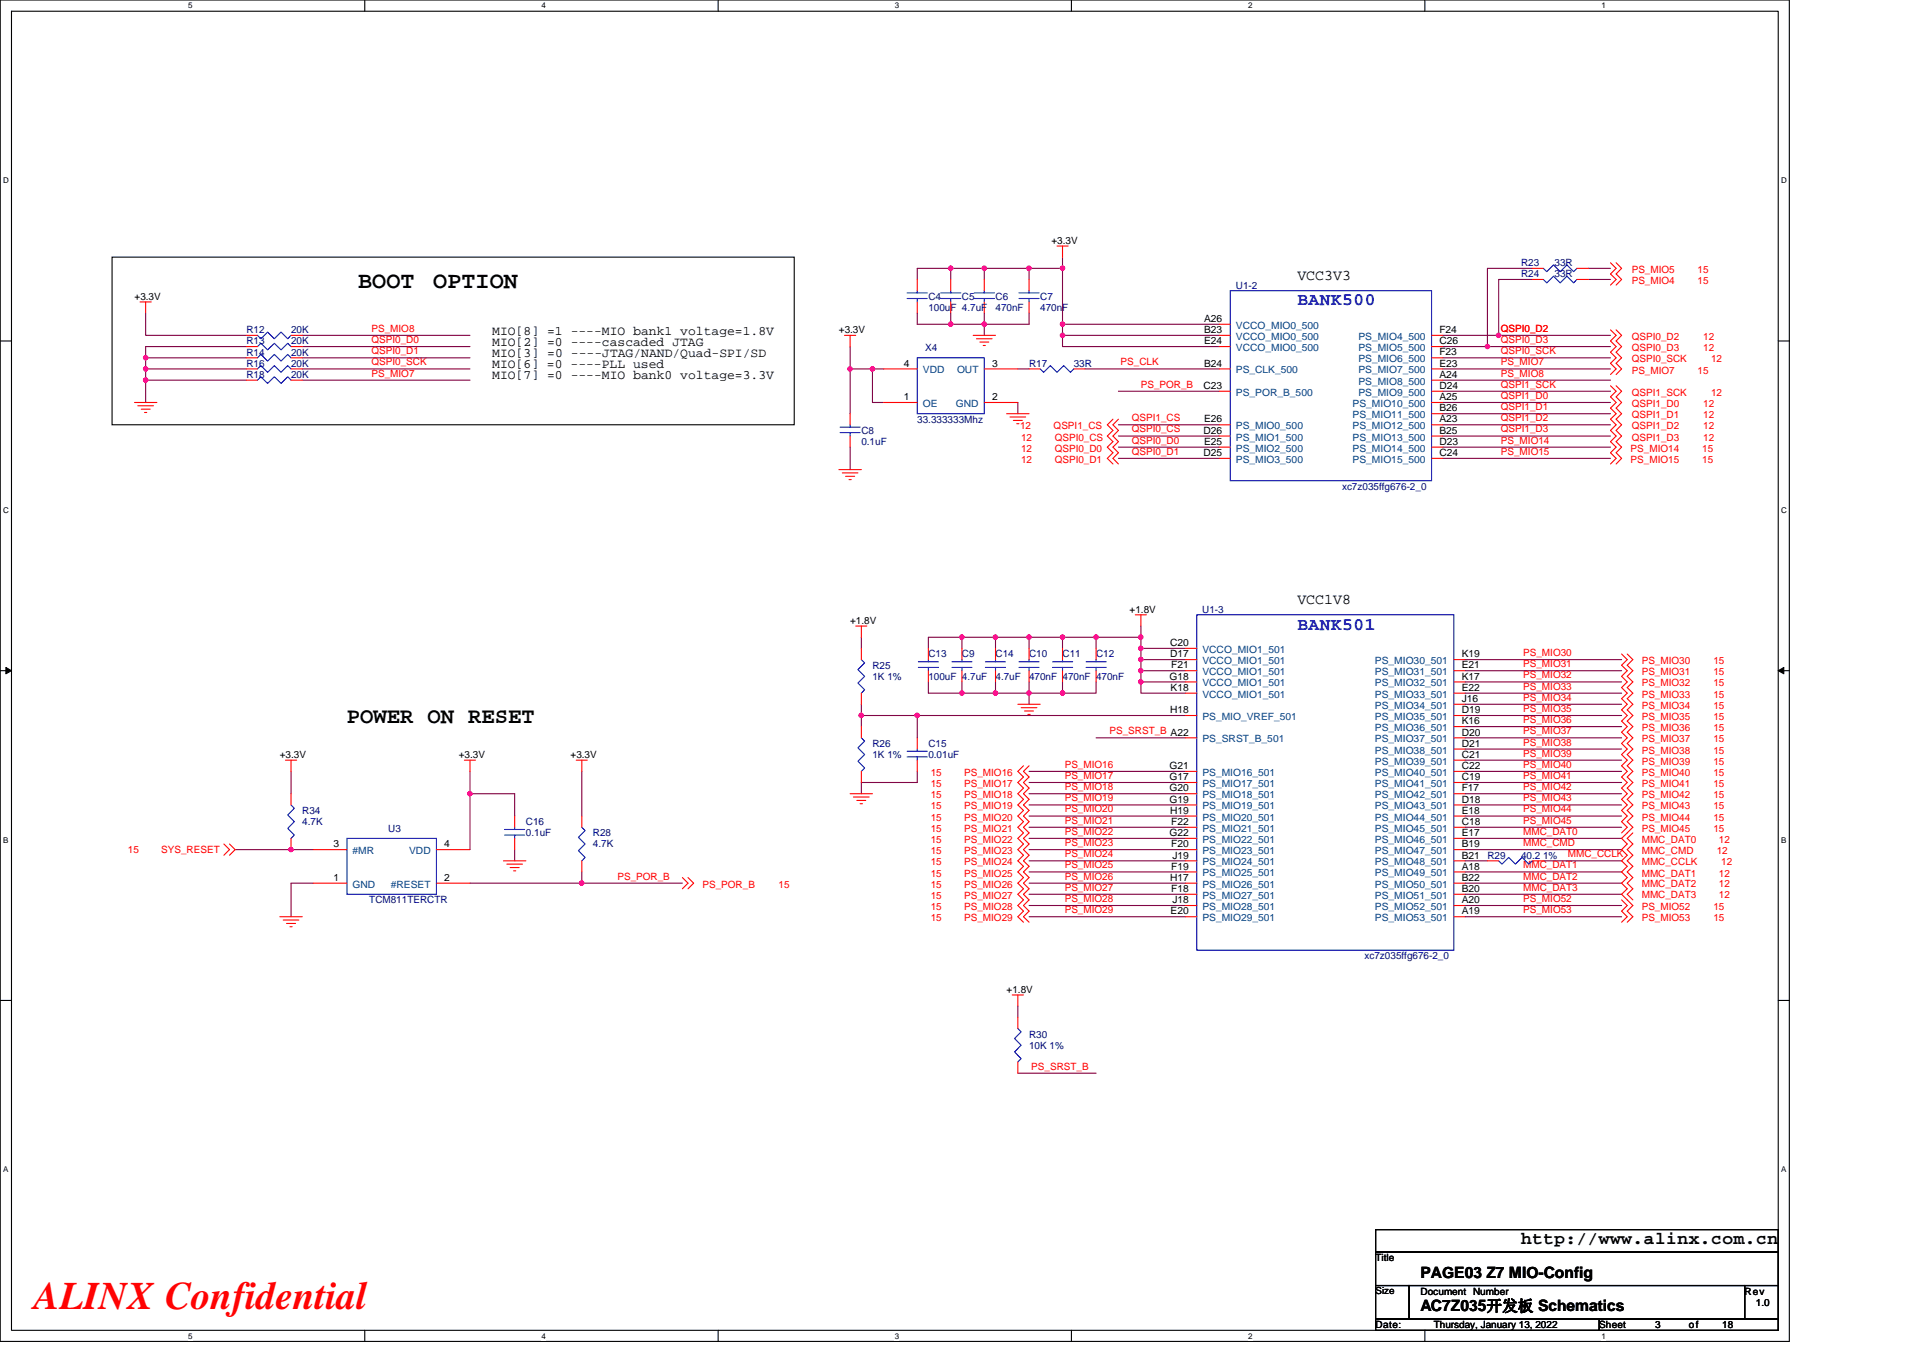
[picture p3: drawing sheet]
<svg xmlns="http://www.w3.org/2000/svg" width="297mm" height="210mm" viewBox="0 0 297 210" stroke-linecap="round" stroke-linejoin="round" font-family="sans-serif">
<path d="M0 0h276.4v207.3h-276.4zM1.8 1.7h272.9v203.8h-272.9z" fill="none" stroke="#000" stroke-width=".17"/>
<g fill="#fff">
<path d="M29.1 .2h.6v1.4h-.6z"/>
<path d="M29.1 205.7h.6v1.4h-.6z"/>
</g>
<path d="M56.3 0v1.7M56.3 205.5v1.8" fill="none" stroke="#000" stroke-width=".17"/>
<g fill="#fff">
<path d="M83.6 .2h.7v1.4h-.7z"/>
<path d="M83.6 205.7h.7v1.4h-.7z"/>
</g>
<path d="M110.9 0v1.7M110.9 205.5v1.8" fill="none" stroke="#000" stroke-width=".17"/>
<g fill="#fff">
<path d="M138.2 .2h.7v1.4h-.7z"/>
<path d="M138.2 205.7h.7v1.4h-.7z"/>
</g>
<path d="M165.5 0v1.7M165.5 205.5v1.8" fill="none" stroke="#000" stroke-width=".17"/>
<g fill="#fff">
<path d="M192.8 .2h.6v1.4h-.6z"/>
<path d="M192.8 205.7h.6v1.4h-.6z"/>
</g>
<path d="M220.1 0v1.7M220.1 205.5v1.8" fill="none" stroke="#000" stroke-width=".17"/>
<g fill="#fff">
<path d="M247.4 .2h.6v1.4h-.6z"/>
<path d="M247.4 205.7h.6v1.4h-.6z"/>
<path d="M.5 27.2h.8v1.4h-.8z"/>
<path d="M275.1 27.2h.9v1.4h-.9z"/>
<path d="M.5 78.1h.8v1.4h-.8z"/>
<path d="M275.1 78.1h.9v1.4h-.9z"/>
</g>
<path d="M0 52.7h1.8M274.7 52.7h1.7" fill="none" stroke="#000" stroke-width=".17"/>
<g fill="#fff">
<path d="M.5 129.1h.8v1.4h-.8z"/>
<path d="M275.1 129.1h.8v1.4h-.8z"/>
</g>
<path d="M0 103.6h1.8M274.7 103.6h1.7" fill="none" stroke="#000" stroke-width=".17"/>
<path d="M.9 103.1l.9 .5-.9 .5zM274.7 103.6l.8-.5v1z" fill="#000" stroke="#000" stroke-width=".15"/>
<g fill="#fff">
<path d="M.5 180h.8v1.4h-.8z"/>
<path d="M275.1 180h.8v1.4h-.8z"/>
</g>
<path d="M17.3 39.7h105.4v25.9h-105.4zM0 154.6h1.8M274.7 154.6h1.7M212.5 190h62.2v3.5h-62.2zM212.5 193.5h62.2v5.1h-62.2zM212.5 198.6h5.2v5.2h-5.2zM217.7 198.6h51.8v5.2h-51.8zM269.5 198.6h5.2v5.2h-5.2zM212.5 203.8h34.5v1.7h-34.5zM247 203.8h27.7v1.7h-27.7z" fill="none" stroke="#000" stroke-width=".17"/>
<g fill="none" stroke="#800040" stroke-width=".17">
<path d="M164.1 39.7v1.8M22.5 58.7v3.5M22.5 57h15.6M22.5 58.7h15.6M22.5 48.4v3.4h15.6M22.5 55.3v1.7M22.5 57v1.7M22.5 55.3h15.6M38.1 53.6h-15.6v1.7M46.7 58.7h25.9M46.7 57h25.9M46.7 51.8h25.9"/>
<path d="M46.7 55.3h25.9M46.7 53.6h25.9M131.3 57h3.5v5.2h1.7M131.3 53.6v3.4M131.3 57v6.9M134.8 57h1.7M141.7 48.4v1.7h5.2M146.9 41.5h-5.2v1.7M146.9 41.5h5.1M146.9 50.1h5.1M146.9 41.5v1.7M146.9 48.4v1.7"/>
<path d="M152 41.5h7M152 50.1v1.7M152 41.5v1.7M152 48.4v1.7M157.2 57h1.8M159 41.5h5.1M159 48.4v1.7h-7M159 41.5v1.7M164.1 51.8v1.8h24.2M164.1 50.1v1.7h24.2M164.1 50.1h24.2M164.1 41.5v8.6"/>
<path d="M167.6 57h20.7M222.9 51.8h8.6M222.9 53.6h6.9M222.9 57h25.9M222.9 58.7h25.9M222.9 55.3h25.9M229.8 53.6h19M231.5 51.8h17.3M236.7 43.2h-5.2v8.6M236.7 41.5h-6.9v12.1M245.3 41.5h3.5M245.3 43.2h3.5"/>
<path d="M131.3 69.1v3.5M157.2 62.2v1.7M172.8 67.4h15.5M172.8 65.6h15.5M172.8 70.8h15.5M172.8 69.1h15.5M172.8 60.5h15.5M222.9 69.1h25.9M222.9 70.8h25.9M222.9 60.5h25.9M222.9 62.2h25.9M222.9 63.9h25.9"/>
<path d="M222.9 65.6h25.9M222.9 67.4h25.9M133.1 98.5v1.7M148.6 98.5v1.7M148.6 98.5h-5.2v1.7M148.6 98.5h5.2M153.8 98.5h5.2M153.8 98.5v1.7M159 98.5v1.7M159 98.5h5.1M164.1 98.5v1.7M164.1 98.5h5.2v1.7"/>
<path d="M169.3 98.5h6.9M176.2 98.5v1.7h6.9M176.2 96.7v1.8M45 119.2v3.4M72.6 119.2v3.4h6.9v3.5M89.9 119.2v6.9M133.1 108.8v1.8M133.1 110.6v1.7M133.1 110.6h8.6v3.4M141.7 110.6h41.4M141.7 119.2v1.7h-8.6v1.7M143.4 105.4v1.7h5.2"/>
<path d="M148.6 107.1h5.2M148.6 105.4v1.7M153.8 107.1h5.2M153.8 105.4v1.7M159 119.2h24.1M159 107.1v1.7M159 107.1h5.1M159 105.4v1.7M164.1 105.4v1.7M169.3 105.4v1.7h-5.2M169.3 114h13.8M176.2 101.9h6.9"/>
<path d="M176.2 101.9v1.7h6.9M176.2 103.6v1.8h6.9M176.2 105.4v1.7h6.9M176.2 100.2v1.7M226.3 105.4h24.2M226.3 107.1h24.2M226.3 101.9h24.2M226.3 103.6h24.2M226.3 108.8h24.2M226.3 110.6h24.2M226.3 112.3h24.2M226.3 114h24.2"/>
<path d="M226.3 115.7h24.2M226.3 117.5h24.2M226.3 119.2h24.2M48.4 136.5h-3.4v5.1M48.4 131.3h-12.1M72.6 136.5h17.3M72.6 122.6v8.7M79.5 131.3v1.7M89.9 134.7v1.8M89.9 136.5h15.5M159 120.9h24.1M159 124.4h24.1"/>
<path d="M159 122.6h24.1M159 127.8h24.1M159 131.3h24.1M159 129.5h24.1M159 126.1h24.1M159 133h24.1M159 136.5h24.1M159 134.7h24.1M159 138.2h24.1M159 139.9h24.1M226.3 133h3.5M226.3 129.5h24.2"/>
<path d="M226.3 131.3h24.2M226.3 134.7h24.2M226.3 136.5h24.2M226.3 138.2h24.2M226.3 122.6h24.2M226.3 124.4h24.2M226.3 120.9h24.2M226.3 126.1h24.2M226.3 127.8h24.2M226.3 139.9h24.2M238.4 133h12.1M157.2 155.4v1.8"/>
<path d="M159 141.6h24.1M226.3 141.6h24.2M157.2 165.8h12.1"/>
</g>
<g fill="#f0f" stroke="#f0f" stroke-width=".17">
<circle cx="164.1" cy="51.8" r=".34"/>
<circle cx="131.3" cy="57" r=".34"/>
<circle cx="134.8" cy="57" r=".34"/>
<circle cx="152" cy="41.4" r=".34"/>
<circle cx="146.9" cy="41.4" r=".34"/>
<circle cx="164.1" cy="41.4" r=".34"/>
<circle cx="146.9" cy="50.1" r=".34"/>
<circle cx="158.9" cy="41.4" r=".34"/>
<circle cx="176.2" cy="105.4" r=".33"/>
<circle cx="176.2" cy="103.6" r=".34"/>
<circle cx="164.1" cy="107.1" r=".34"/>
<circle cx="158.9" cy="107.1" r=".34"/>
<circle cx="158.9" cy="98.4" r=".34"/>
<circle cx="176.2" cy="101.9" r=".34"/>
<circle cx="176.2" cy="100.2" r=".34"/>
<circle cx="141.7" cy="110.5" r=".34"/>
<circle cx="148.6" cy="107.1" r=".34"/>
<circle cx="152" cy="50.1" r=".34"/>
<circle cx="133" cy="110.5" r=".34"/>
<circle cx="72.6" cy="122.6" r=".33"/>
<circle cx="89.8" cy="136.4" r=".34"/>
<circle cx="44.9" cy="131.3" r=".33"/>
<circle cx="22.5" cy="57" r=".34"/>
<circle cx="22.5" cy="58.7" r=".34"/>
<circle cx="22.5" cy="55.3" r=".34"/>
<circle cx="153.8" cy="98.4" r=".34"/>
<circle cx="148.6" cy="98.4" r=".34"/>
<circle cx="153.8" cy="107.1" r=".34"/>
<circle cx="176.2" cy="98.4" r=".34"/>
<circle cx="169.3" cy="98.4" r=".34"/>
<circle cx="164.1" cy="98.4" r=".34"/>
<circle cx="164.1" cy="50.1" r=".34"/>
<circle cx="231.5" cy="51.8" r=".34"/>
<circle cx="229.8" cy="53.5" r=".33"/>
</g>
<g fill="none" stroke="#f00" stroke-width=".17">
<path d="M163.3 38h1.7M164.1 38v1.7M21.6 46.7h1.8M22.5 46.7v1.7M38.1 58.7h1.7M38.1 57h1.7M38.1 55.3h1.7M38.1 53.6h1.7M38.1 51.8h1.7M45 58.7h1.7M45 57h1.7M45 55.3h1.7"/>
<path d="M45 53.6h1.7M45 51.8h1.7M130.4 51.8h1.8M131.3 51.8v1.8M136.5 57h5.2M141.7 43.2v1.7M141.7 46.7v1.7M146.9 43.2v1.7M146.9 46.7v1.7M150.3 51.8h3.5M150.8 52.3h2.4M151.4 52.9h1.3"/>
<path d="M151.9 53.4h.3M152 43.2v1.7M152 46.7v1.7M152 57h5.2M159 57h1.7M159 43.2v1.7M159 46.7v1.7M165.9 57h1.7M188.3 57h1.7M188.3 50.1h1.7M188.3 51.8h1.7M188.3 53.6h1.7"/>
<path d="M221.1 51.8h1.8M221.1 53.6h1.8M221.1 55.3h1.8M221.1 57h1.8M221.1 58.7h1.8M236.7 41.5h1.7M236.7 43.2h1.7M243.6 41.5h1.7M243.6 43.2h1.7M248.8 59.6l.8 .9-.8 .8 .8 .9-.8 .9 .8 .8-.8 .9 .8 .8-.8 .9 .8 .9-.8 .8 .8 .9-.8 .9 .8 .8-.8 .9M248.8 40.6l.8 .9-.8 .8 .8 .9-.8 .8M248.8 51l.8 .8-.8 .9 .8 .9-.8 .8 .8 .9-.8 .8 .8 .9-.8 .9"/>
<path d="M249.6 59.6l.9 .9-.9 .8 .9 .9-.9 .9 .9 .8-.9 .9 .9 .8-.9 .9 .9 .9-.9 .8 .9 .9-.9 .9 .9 .8-.9 .9M249.6 40.6l.9 .9-.9 .8 .9 .9-.9 .8M249.6 51l.9 .8-.9 .9 .9 .9-.9 .8 .9 .9-.9 .8 .9 .9-.9 .9M20.8 62.2h3.4M21.3 62.7h2.4M21.8 63.2h1.4M22.3 63.7h.4M129.6 72.6h3.5M130.1 73.1h2.4M130.6 73.6h1.4M131.1 74.1h.4M131.3 63.9v1.7"/>
<path d="M131.3 67.4v1.7M136.5 62.2h5.2M152 62.2h5.2M155.5 63.9h3.5M156 64.4h2.4M156.5 65h1.4M157.1 65.5h.3M171.9 64.8l-.9 .8 .9 .9-.9 .9 .9 .8-.9 .9 .9 .9-.9 .8 .9 .9M172.8 64.8l-.9 .8 .9 .9-.9 .9 .9 .8-.9 .9 .9 .9-.9 .8 .9 .9M188.3 60.5h1.7M188.3 65.6h1.7M188.3 67.4h1.7"/>
<path d="M188.3 69.1h1.7M188.3 70.8h1.7M221.1 60.5h1.8M221.1 62.2h1.8M221.1 63.9h1.8M221.1 65.6h1.8M221.1 67.4h1.8M221.1 69.1h1.8M221.1 70.8h1.8M132.2 96.7h1.7M133.1 96.7v1.8M175.4 95h1.7"/>
<path d="M176.2 95v1.7M44.1 117.5h1.7M45 117.5v1.7M71.7 117.5h1.7M72.6 117.5v1.7M89 117.5h1.7M89.9 117.5v1.7M133.1 100.2v1.7M133.1 107.1v1.7M133.1 112.3v1.7M133.1 119.2v1.7M141.7 114v1.7"/>
<path d="M141.7 117.5v1.7M143.4 100.2v1.7M143.4 103.6v1.8M148.6 100.2v1.7M148.6 103.6v1.8M153.8 100.2v1.7M153.8 103.6v1.8M157.2 108.8h3.5M157.7 109.3h2.5M158.1 118.3l-.9 .9 .9 .9-.9 .8 .9 .9-.9 .8 .9 .9-.9 .9 .9 .8-.9 .9 .9 .9-.9 .8 .9 .9-.9 .8 .9 .9-.9 .9 .9 .8-.9 .9 .9 .9-.9 .8 .9 .9-.9 .9 .9 .8-.9 .9 .9 .8-.9 .9 .9 .9-.9 .8 .9 .9M158.3 109.9h1.3M158.8 110.4h.3"/>
<path d="M159 118.3l-.9 .9 .9 .9-.9 .8 .9 .9-.9 .8 .9 .9-.9 .9 .9 .8-.9 .9 .9 .9-.9 .8 .9 .9-.9 .8 .9 .9-.9 .9 .9 .8-.9 .9 .9 .9-.9 .8 .9 .9-.9 .9 .9 .8-.9 .9 .9 .8-.9 .9 .9 .9-.9 .8 .9 .9M159 100.2v1.7M159 103.6v1.8M164.1 100.2v1.7M164.1 103.6v1.8M169.3 100.2v1.7M169.3 103.6v1.8M183.1 119.2h1.8M183.1 114h1.8M183.1 110.6h1.8M183.1 100.2h1.8M183.1 101.9h1.8"/>
<path d="M183.1 103.6h1.8M183.1 105.4h1.8M183.1 107.1h1.8M224.6 119.2h1.7M224.6 117.5h1.7M224.6 115.7h1.7M224.6 114h1.7M224.6 112.3h1.7M224.6 110.6h1.7M224.6 108.8h1.7M224.6 107.1h1.7M224.6 105.4h1.7"/>
<path d="M224.6 103.6h1.7M224.6 101.9h1.7M250.5 101l.9 .9-.9 .9 .9 .8-.9 .9 .9 .9-.9 .8 .9 .9-.9 .9 .9 .8-.9 .9 .9 .9-.9 .8 .9 .9-.9 .8 .9 .9-.9 .9 .9 .8-.9 .9 .9 .9-.9 .8 .9 .9-.9 .9 .9 .8-.9 .9 .9 .8-.9 .9 .9 .9-.9 .8 .9 .9-.9 .9 .9 .8-.9 .9M251.4 101l.8 .9-.8 .9 .8 .8-.8 .9 .8 .9-.8 .8 .8 .9-.8 .9 .8 .8-.8 .9 .8 .9-.8 .8 .8 .9-.8 .8 .8 .9-.8 .9 .8 .8-.8 .9 .8 .9-.8 .8 .8 .9-.8 .9 .8 .8-.8 .9 .8 .8-.8 .9 .8 .9-.8 .8 .8 .9-.8 .9 .8 .8-1.7 1.7 .9 .9-.9 .9 .9 .8-.9 .9 .9 .9-.9 .8 .9 .9-.9 .9 .9 .8-.9 .9 1.7 1.7-.8 .9 .8 .8-.8 .9M34.6 130.4l.9 .9-.9 .8M35.5 130.4l.8 .9-.8 .8M45 122.6v1.8M45 129.5v1.8M48.4 136.5h5.2M48.4 131.3h5.2M67.4 136.5h5.2M67.4 131.3h5.2"/>
<path d="M77.8 133h3.4M78.3 133.5h2.4M78.8 134h1.4M79.3 134.6h.4M79.5 126.1v1.7M79.5 129.5v1.8M89.9 126.1v1.7M89.9 133v1.7M105.4 135.6l.9 .9-.9 .8M106.3 135.6l.8 .9-.8 .8M131.3 122.6h3.5M131.8 123.1h2.5"/>
<path d="M132.4 123.7h1.3M132.9 124.2h.3M183.1 139.9h1.8M183.1 138.2h1.8M183.1 136.5h1.8M183.1 134.7h1.8M183.1 133h1.8M183.1 131.3h1.8M183.1 129.5h1.8M183.1 127.8h1.8M183.1 126.1h1.8M183.1 124.4h1.8"/>
<path d="M183.1 122.6h1.8M183.1 120.9h1.8M224.6 139.9h1.7M224.6 138.2h1.7M224.6 136.5h1.7M224.6 134.7h1.7M224.6 133h1.7M224.6 131.3h1.7M224.6 129.5h1.7M224.6 127.8h1.7M224.6 126.1h1.7M224.6 124.4h1.7"/>
<path d="M224.6 122.6h1.7M224.6 120.9h1.7M229.8 133h1.7M236.7 133h1.7M250.5 139l.9 .9-.9 .9 .9 .8-.9 .9M252.2 128.7l-.8 .8 .8 .9-.8 .9 .8 .8-.8 .9 .8 .9-.8 .8 .8 .9-.8 .9 .8 .8-.8 .9 .8 .8M43.2 141.6h3.5M43.7 142.2h2.5M44.3 142.7h1.4M44.8 143.2h.3M156.4 153.7h1.7M157.2 153.7v1.7"/>
<path d="M157.2 157.2v1.7M183.1 141.6h1.8M224.6 141.6h1.7M157.2 164.1v1.7"/>
</g>
<g fill="none" stroke="#00f" stroke-width=".17">
<path d="M39.8 58.7l.5-.5 1 1 1.1-1 1 1 1-1 .6 .5M39.8 57l.5-.5 1 1 1.1-1 1 1 1-1 .6 .5M39.8 55.3l.5-.5 1 1 1.1-1 1 1 1-1 .6 .5M39.8 53.6l.5-.6 1 1.1 1.1-1.1 1 1.1 1-1.1 .6 .6M39.8 51.8l.5 .5 1-1 1.1 1 1-1 1 1 .6-.5M140.1 46.1h3.1M140.1 45.3h3.1M141.7 55.3h10.3v8.6h-10.3zM141.7 44.9v.4M141.7 46.1v.6M145.3 46.1h3.1M145.3 45.3h3.1"/>
<path d="M146.9 44.9v.4M146.9 46.1v.6M150.5 46.1h3.1M150.5 45.3h3.1M152 44.9v.4M152 46.1v.6M157.4 46.1h3.1M157.4 45.3h3.1M159 44.9v.4M159 46.1v.6M160.7 57l.5 .5 1-1 1.1 1 1-1 1.1 1 .5-.5M190 44.9h31.1v29.4h-31.1z"/>
<path d="M238.4 41.5l.5 .5 1.1-1.1 1 1.1 1-1.1 1.1 1.1 .5-.5M238.4 43.2l.5 .5 1.1-1 1 1 1-1 1.1 1 .5-.5M129.8 66.8h3.1M129.8 66h3.1M131.3 65.6v.4M131.3 66.8v.6M184.9 95h39.7v51.8h-39.7zM133.1 101.9l.5 .5-1.1 1.1 1.1 1-1.1 1 1.1 1.1-.5 .5M133.1 114l.5 .5-1.1 1 1.1 1.1-1.1 1 1.1 1.1-.5 .5M140.1 116.9h3.1M140.1 116.1h3.1M141.7 115.7v.4"/>
<path d="M141.7 116.9v.6M141.9 103.1h3.1M141.9 102.3h3.1M143.4 101.9v.4M143.4 103.1v.5M147 103.1h3.1M147 102.3h3.1M148.6 101.9v.4M148.6 103.1v.5M152.2 103.1h3.1M152.2 102.3h3.1M153.8 101.9v.4"/>
<path d="M153.8 103.1v.5M157.4 103.1h3.1M157.4 102.3h3.1M159 101.9v.4M159 103.1v.5M162.6 103.1h3.1M162.6 102.3h3.1M164.1 101.9v.4M164.1 103.1v.5M167.8 103.1h3.1M167.8 102.3h3.1M169.3 101.9v.4"/>
<path d="M169.3 103.1v.5M45 124.4l.5 .5-1.1 1 1.1 1.1-1.1 1 1.1 1-.5 .5M53.6 129.5h13.8v8.7h-13.8zM78 129h3M78 128.2h3M79.5 127.8v.4M79.5 129v.5M89.9 127.8l.5 .5-1.1 1.1 1.1 1-1.1 1 1.1 1.1-.5 .5M231.5 133l.5 .5 1-1 1.1 1 1-1 1.1 1 .5-.5M157.2 158.9l.5 .5-1 1.1 1 1-1 1 1 1.1-.5 .5"/>
</g>
<text font-size="6" fill="#f00" x="5.2" y="202.3">ALINX Confidential</text>
<g font-size="3.6">
<text x="55.3" y="44.5">BOOT</text>
<text x="66.9" y="44.5">OPTION</text>
</g>
<text font-size="3.4" x="53.6" y="111.7">POWER ON RESET</text>
<g font-size="2.8" fill="#00f">
<text x="200.4" y="47.2">BANK500</text>
<text x="200.4" y="97.3">BANK501</text>
</g>
<text font-size="2.8" x="234.9" y="192.3">http://www.alinx.com.cn</text>
<g font-size="2.4">
<text x="219.4" y="197.4">PAGE03 Z7 MIO-Config</text>
<text x="219.4" y="202.6">AC7Z035开发板 Schematics</text>
</g>
<g font-size="2.3">
<text x="200.4" y="43.3">VCC3V3</text>
<text x="200.4" y="93.4">VCC1V8</text>
</g>
<g font-size="2">
<text x="76" y="51.7">MIO[8] =1 ----MIO bank1 voltage=1.8V</text>
<text x="76" y="53.4">MIO[2] =0 ----cascaded JTAG</text>
<text x="76" y="55.2">MIO[3] =0 ----JTAG/NAND/Quad-SPI/SD</text>
<text x="76" y="58.6">MIO[7] =0 ----MIO bank0 voltage=3.3V</text>
<text x="76" y="56.9">MIO[6] =0 ----PLL used</text>
</g>
<g font-size="1.5">
<text x="162.4" y="37.7">+3.3V</text>
<text x="20.8" y="46.3">+3.3V</text>
<text x="129.6" y="51.5">+3.3V</text>
<text x="186" y="49.7">A26</text>
<text x="186" y="51.5">B23</text>
<text x="186" y="53.2">E24</text>
<text x="222.3" y="51.5">F24</text>
<text x="222.3" y="53.2">C26</text>
<text x="139.6" y="56.6">4</text>
<text x="153.2" y="56.6">3</text>
<text x="186" y="56.6">B24</text>
<text x="222.3" y="54.9">F23</text>
<text x="222.3" y="56.6">E23</text>
<text x="222.3" y="58.4">A24</text>
<text x="139.6" y="61.8">1</text>
<text x="153.2" y="61.8">2</text>
<text x="185.9" y="60.1">C23</text>
<text x="186" y="65.3">E26</text>
<text x="222.3" y="61.8">A25</text>
<text x="222.3" y="63.6">B26</text>
<text x="222.3" y="65.3">A23</text>
<text x="222.3" y="60.1">D24</text>
<text x="185.9" y="67">D26</text>
<text x="185.9" y="70.5">D25</text>
<text x="186" y="68.7">E25</text>
<text x="222.3" y="67">B25</text>
<text x="222.3" y="68.7">D23</text>
<text x="222.3" y="70.5">C24</text>
<text x="174.5" y="94.7">+1.8V</text>
<text x="131.3" y="96.4">+1.8V</text>
<text x="180.7" y="99.8">C20</text>
<text x="180.7" y="101.6">D17</text>
<text x="225.8" y="101.6">K19</text>
<text x="180.7" y="105">G18</text>
<text x="180.8" y="106.7">K18</text>
<text x="180.9" y="103.3">F21</text>
<text x="225.8" y="106.7">E22</text>
<text x="225.8" y="105">K17</text>
<text x="225.8" y="103.3">E21</text>
<text x="180.7" y="110.2">H18</text>
<text x="225.8" y="113.6">D20</text>
<text x="225.8" y="111.9">K16</text>
<text x="225.8" y="110.2">D19</text>
<text x="225.8" y="108.5">J16</text>
<text x="43.2" y="117.1">+3.3V</text>
<text x="70.9" y="117.1">+3.3V</text>
<text x="88.1" y="117.1">+3.3V</text>
<text x="180.7" y="118.8">G21</text>
<text x="225.8" y="118.8">C22</text>
<text x="225.8" y="117.1">C21</text>
<text x="225.8" y="115.4">D21</text>
<text x="180.7" y="124">G19</text>
<text x="180.7" y="122.3">G20</text>
<text x="180.7" y="120.5">G17</text>
<text x="180.7" y="125.7">H19</text>
<text x="225.8" y="125.7">E18</text>
<text x="225.8" y="124">D18</text>
<text x="225.8" y="122.3">F17</text>
<text x="225.8" y="120.5">C19</text>
<text x="51.5" y="130.9">3</text>
<text x="68.6" y="130.9">4</text>
<text x="180.7" y="129.2">G22</text>
<text x="180.9" y="130.9">F20</text>
<text x="180.9" y="127.5">F22</text>
<text x="225.8" y="130.9">B19</text>
<text x="225.8" y="129.2">E17</text>
<text x="225.8" y="127.5">C18</text>
<text x="51.5" y="136.1">1</text>
<text x="68.6" y="136.1">2</text>
<text x="180.7" y="136.1">H17</text>
<text x="180.9" y="137.8">F18</text>
<text x="180.9" y="134.4">F19</text>
<text x="181.1" y="132.7">J19</text>
<text x="225.8" y="137.8">B20</text>
<text x="225.8" y="136.1">B22</text>
<text x="225.8" y="134.4">A18</text>
<text x="225.8" y="132.7">B21</text>
<text x="180.8" y="141.3">E20</text>
<text x="181.1" y="139.6">J18</text>
<text x="225.8" y="141.3">A19</text>
<text x="225.8" y="139.6">A20</text>
<text x="155.5" y="153.4">+1.8V</text>
<text x="212.5" y="194.9">Title</text>
<text x="212.5" y="200">Size</text>
<text x="219.4" y="200">Document Number</text>
<text x="269.5" y="200">Rev</text>
<text x="271.2" y="201.8">1.0</text>
<text x="212.5" y="205.2">Date:</text>
<text x="221.5" y="205.2">Thursday, January 13, 2022</text>
<text x="247" y="205.2">Sheet</text>
<text x="255.7" y="205.2">3</text>
<text x="260.9" y="205.2">of</text>
<text x="266" y="205.2">18</text>
</g>
<g font-size="1.5" fill="#000080">
<text x="234.9" y="41.1">R23</text>
<text x="240.1" y="41.1">33R</text>
<text x="143.4" y="46.3">C4</text>
<text x="148.6" y="46.3">C5</text>
<text x="153.8" y="46.3">C6</text>
<text x="160.7" y="46.3">C7</text>
<text x="190.9" y="44.6">U1-2</text>
<text x="234.9" y="42.9">R24</text>
<text x="240.1" y="42.9">33R</text>
<text x="38.1" y="53.2">R13</text>
<text x="38.1" y="51.5">R12</text>
<text x="45" y="53.2">20K</text>
<text x="45" y="51.5">20K</text>
<text x="143.4" y="48">100uF 4.7uF</text>
<text x="153.8" y="48">470nF</text>
<text x="160.7" y="48">470nF</text>
<text x="38.1" y="58.4">R18</text>
<text x="38.1" y="56.7">R16</text>
<text x="38.1" y="54.9">R14</text>
<text x="45" y="58.4">20K</text>
<text x="45" y="56.7">20K</text>
<text x="45" y="54.9">20K</text>
<text x="142.9" y="54.3">X4</text>
<text x="159" y="56.7">R17</text>
<text x="165.9" y="56.7">33R</text>
<text x="141.7" y="65.3">33.333333Mhz</text>
<text x="133.1" y="67">C8</text>
<text x="133.1" y="68.8">0.1uF</text>
<text x="207.3" y="75.7">xc7z035ffg676-2_0</text>
<text x="185.7" y="94.7">U1-3</text>
<text x="143.4" y="101.6">C13</text>
<text x="148.6" y="101.6">C9</text>
<text x="153.8" y="101.6">C14</text>
<text x="159" y="101.6">C10</text>
<text x="164.1" y="101.6">C11</text>
<text x="169.3" y="101.6">C12</text>
<text x="134.8" y="103.3">R25</text>
<text x="134.8" y="105">1K 1%</text>
<text x="143.4" y="105">100uF 4.7uF</text>
<text x="153.8" y="105">4.7uF</text>
<text x="159" y="105">470nF 470nF 470nF</text>
<text x="134.8" y="115.4">R26</text>
<text x="134.8" y="117.1">1K 1%</text>
<text x="143.4" y="115.4">C15</text>
<text x="143.4" y="117.1">0.01uF</text>
<text x="46.7" y="125.8">R34</text>
<text x="46.7" y="127.5">4.7K</text>
<text x="60" y="128.5">U3</text>
<text x="81.2" y="127.5">C16</text>
<text x="81.2" y="129.2">0.1uF</text>
<text x="91.6" y="129.2">R28</text>
<text x="91.6" y="130.9">4.7K</text>
<text x="229.8" y="132.7">R29</text>
<text x="234.9" y="132.7">40.2 1%</text>
<text x="57" y="139.6">TCM811TERCTR</text>
<text x="210.8" y="148.2">xc7z035ffg676-2_0</text>
<text x="159" y="160.3">R30</text>
<text x="159" y="162">10K 1%</text>
</g>
<g font-size="1.5" fill="#f00">
<text x="252" y="42.2">PS_MIO5</text>
<text x="252" y="43.9">PS_MIO4</text>
<text x="262.2" y="42.2">15</text>
<text x="262.2" y="43.9">15</text>
<text x="57.4" y="51.3">PS_MIO8</text>
<text x="57.4" y="53">QSPI0_D0</text>
<text x="231.8" y="53">QSPI0_D3</text>
<text x="231.8" y="51.3">QSPI0_D2</text>
<text x="252" y="52.5">QSPI0_D2</text>
<text x="263.1" y="52.5">12</text>
<text x="57.4" y="58.2">PS_MIO7</text>
<text x="57.4" y="56.5">QSPI0_SCK</text>
<text x="57.4" y="54.7">QSPI0_D1</text>
<text x="173.1" y="56.5">PS_CLK</text>
<text x="176.2" y="59.9">PS_POR_B</text>
<text x="231.8" y="56.5">PS_MIO7</text>
<text x="231.8" y="58.2">PS_MIO8</text>
<text x="231.8" y="54.7">QSPI0_SCK</text>
<text x="231.8" y="59.9">QSPI1_SCK</text>
<text x="252" y="56">QSPI0_SCK</text>
<text x="252" y="54.3">QSPI0_D3</text>
<text x="252" y="57.7">PS_MIO7</text>
<text x="262.2" y="57.7">15</text>
<text x="263.1" y="54.3">12</text>
<text x="264.3" y="56">12</text>
<text x="174.8" y="65.1">QSPI1_CS</text>
<text x="231.8" y="61.6">QSPI1_D0</text>
<text x="231.8" y="63.4">QSPI1_D1</text>
<text x="231.8" y="65.1">QSPI1_D2</text>
<text x="252" y="61.2">QSPI1_SCK</text>
<text x="252" y="62.9">QSPI1_D0</text>
<text x="252" y="64.6">QSPI1_D1</text>
<text x="263.1" y="62.9">12</text>
<text x="263.1" y="64.6">12</text>
<text x="264.3" y="61.2">12</text>
<text x="157.6" y="66.4">12</text>
<text x="157.7" y="68.1">12</text>
<text x="157.7" y="71.5">12</text>
<text x="157.7" y="69.8">12</text>
<text x="162.7" y="66.4">QSPI1_CS</text>
<text x="162.9" y="68.1">QSPI0_CS</text>
<text x="162.9" y="71.5">QSPI0_D1</text>
<text x="162.9" y="69.8">QSPI0_D0</text>
<text x="174.8" y="66.8">QSPI0_CS</text>
<text x="174.8" y="70.3">QSPI0_D1</text>
<text x="174.8" y="68.5">QSPI0_D0</text>
<text x="231.8" y="68.5">PS_MIO14</text>
<text x="231.8" y="70.3">PS_MIO15</text>
<text x="231.8" y="66.8">QSPI1_D3</text>
<text x="251.9" y="69.8">PS_MIO14</text>
<text x="251.9" y="71.5">PS_MIO15</text>
<text x="252" y="66.4">QSPI1_D2</text>
<text x="252" y="68.1">QSPI1_D3</text>
<text x="262.9" y="69.8">15</text>
<text x="262.9" y="71.5">15</text>
<text x="263.1" y="66.4">12</text>
<text x="263.1" y="68.1">12</text>
<text x="235.3" y="101.4">PS_MIO30</text>
<text x="235.3" y="104.8">PS_MIO32</text>
<text x="235.3" y="106.6">PS_MIO33</text>
<text x="235.3" y="103.1">PS_MIO31</text>
<text x="253.6" y="102.6">PS_MIO30</text>
<text x="253.6" y="104.4">PS_MIO31</text>
<text x="253.6" y="106.1">PS_MIO32</text>
<text x="253.6" y="107.8">PS_MIO33</text>
<text x="264.7" y="102.6">15</text>
<text x="264.7" y="104.4">15</text>
<text x="264.7" y="106.1">15</text>
<text x="264.7" y="107.8">15</text>
<text x="171.4" y="113.5">PS_SRST_B A22</text>
<text x="235.3" y="108.3">PS_MIO34</text>
<text x="235.3" y="110">PS_MIO35</text>
<text x="235.3" y="111.7">PS_MIO36</text>
<text x="235.3" y="113.5">PS_MIO37</text>
<text x="253.6" y="109.5">PS_MIO34</text>
<text x="253.6" y="111.3">PS_MIO35</text>
<text x="253.6" y="113">PS_MIO36</text>
<text x="264.7" y="109.5">15</text>
<text x="264.7" y="111.3">15</text>
<text x="264.7" y="113">15</text>
<text x="143.8" y="119.9">15</text>
<text x="148.9" y="119.9">PS_MIO16</text>
<text x="164.5" y="118.6">PS_MIO16</text>
<text x="235.3" y="115.2">PS_MIO38</text>
<text x="235.3" y="116.9">PS_MIO39</text>
<text x="235.3" y="118.6">PS_MIO40</text>
<text x="253.6" y="114.7">PS_MIO37</text>
<text x="253.6" y="118.2">PS_MIO39</text>
<text x="253.6" y="116.4">PS_MIO38</text>
<text x="253.6" y="119.9">PS_MIO40</text>
<text x="264.7" y="114.7">15</text>
<text x="264.7" y="118.2">15</text>
<text x="264.7" y="116.4">15</text>
<text x="264.7" y="119.9">15</text>
<text x="143.8" y="121.6">15</text>
<text x="143.8" y="125.1">15</text>
<text x="143.8" y="123.3">15</text>
<text x="148.9" y="121.6">PS_MIO17</text>
<text x="148.9" y="125.1">PS_MIO19</text>
<text x="148.9" y="123.3">PS_MIO18</text>
<text x="164.5" y="120.4">PS_MIO17</text>
<text x="164.5" y="123.8">PS_MIO19</text>
<text x="164.5" y="122.1">PS_MIO18</text>
<text x="164.5" y="125.5">PS_MIO20</text>
<text x="235.3" y="122.1">PS_MIO42</text>
<text x="235.3" y="123.8">PS_MIO43</text>
<text x="235.3" y="120.4">PS_MIO41</text>
<text x="235.3" y="125.5">PS_MIO44</text>
<text x="253.6" y="121.6">PS_MIO41</text>
<text x="253.6" y="123.3">PS_MIO42</text>
<text x="253.6" y="125.1">PS_MIO43</text>
<text x="264.7" y="121.6">15</text>
<text x="264.7" y="123.3">15</text>
<text x="264.7" y="125.1">15</text>
<text x="19.7" y="131.8">15</text>
<text x="24.9" y="131.8">SYS_RESET</text>
<text x="143.8" y="128.5">15</text>
<text x="143.8" y="132">15</text>
<text x="143.8" y="130.3">15</text>
<text x="143.8" y="126.8">15</text>
<text x="148.9" y="128.5">PS_MIO21</text>
<text x="148.9" y="132">PS_MIO23</text>
<text x="148.9" y="130.3">PS_MIO22</text>
<text x="148.9" y="126.8">PS_MIO20</text>
<text x="164.5" y="127.3">PS_MIO21</text>
<text x="164.5" y="130.7">PS_MIO23</text>
<text x="164.5" y="129">PS_MIO22</text>
<text x="235.3" y="129">MMC_DAT0</text>
<text x="235.3" y="130.7">MMC_CMD</text>
<text x="235.3" y="127.3">PS_MIO45</text>
<text x="253.6" y="132">MMC_CMD</text>
<text x="253.6" y="130.3">MMC_DAT0</text>
<text x="253.6" y="126.8">PS_MIO44</text>
<text x="253.6" y="128.5">PS_MIO45</text>
<text x="264.7" y="126.8">15</text>
<text x="264.7" y="128.5">15</text>
<text x="265.2" y="132">12</text>
<text x="265.5" y="130.3">12</text>
<text x="95.4" y="135.9">PS_POR_B</text>
<text x="108.5" y="137.2">PS_POR_B</text>
<text x="120.3" y="137.2">15</text>
<text x="143.8" y="133.7">15</text>
<text x="143.8" y="137.2">15</text>
<text x="143.8" y="135.4">15</text>
<text x="148.9" y="133.7">PS_MIO24</text>
<text x="148.9" y="137.2">PS_MIO26</text>
<text x="148.9" y="135.4">PS_MIO25</text>
<text x="164.5" y="132.5">PS_MIO24</text>
<text x="164.5" y="135.9">PS_MIO26</text>
<text x="164.5" y="134.2">PS_MIO25</text>
<text x="164.5" y="137.6">PS_MIO27</text>
<text x="235.3" y="134.2">MMC_DAT1</text>
<text x="235.3" y="135.9">MMC_DAT2</text>
<text x="235.3" y="137.6">MMC_DAT3</text>
<text x="242.2" y="132.5">MMC_CCLK</text>
<text x="253.6" y="133.7">MMC_CCLK</text>
<text x="253.6" y="135.4">MMC_DAT1</text>
<text x="253.6" y="137">MMC_DAT2</text>
<text x="265.5" y="135.4">12</text>
<text x="265.5" y="137">12</text>
<text x="265.9" y="133.7">12</text>
<text x="143.8" y="138.9">15</text>
<text x="143.8" y="142.3">15</text>
<text x="143.8" y="140.6">15</text>
<text x="148.9" y="138.9">PS_MIO27</text>
<text x="148.9" y="142.3">PS_MIO29</text>
<text x="148.9" y="140.6">PS_MIO28</text>
<text x="164.5" y="141.1">PS_MIO29</text>
<text x="164.5" y="139.4">PS_MIO28</text>
<text x="235.3" y="139.4">PS_MIO52</text>
<text x="235.3" y="141.1">PS_MIO53</text>
<text x="253.6" y="138.7">MMC_DAT3</text>
<text x="253.6" y="140.6">PS_MIO52</text>
<text x="253.6" y="142.3">PS_MIO53</text>
<text x="264.7" y="140.6">15</text>
<text x="264.7" y="142.3">15</text>
<text x="265.5" y="138.7">12</text>
<text x="159.3" y="165.3">PS_SRST_B</text>
</g>
<g font-size="1.5" fill="#004080">
<text x="190.9" y="50.8">VCCO_MIO0_500</text>
<text x="190.9" y="52.5">VCCO_MIO0_500</text>
<text x="209.8" y="52.5">PS_MIO4_500</text>
<text x="142.6" y="57.7">VDD</text>
<text x="147.8" y="57.7">OUT</text>
<text x="190.9" y="57.7">PS_CLK_500</text>
<text x="190.9" y="54.3">VCCO_MIO0_500</text>
<text x="209.8" y="54.3">PS_MIO5_500</text>
<text x="209.8" y="56">PS_MIO6_500</text>
<text x="209.8" y="57.7">PS_MIO7_500</text>
<text x="209.8" y="59.4">PS_MIO8_500</text>
<text x="142.6" y="62.9">OE</text>
<text x="147.7" y="62.9">GND</text>
<text x="190.9" y="61.2">PS_POR_B_500</text>
<text x="208.9" y="62.9">PS_MIO10_500</text>
<text x="208.9" y="64.6">PS_MIO11_500</text>
<text x="209.8" y="61.2">PS_MIO9_500</text>
<text x="190.9" y="66.3">PS_MIO0_500</text>
<text x="190.9" y="68.1">PS_MIO1_500</text>
<text x="190.9" y="69.8">PS_MIO2_500</text>
<text x="190.9" y="71.5">PS_MIO3_500</text>
<text x="208.9" y="66.3">PS_MIO12_500</text>
<text x="208.9" y="68.1">PS_MIO13_500</text>
<text x="208.9" y="69.8">PS_MIO14_500</text>
<text x="208.9" y="71.5">PS_MIO15_500</text>
<text x="185.7" y="100.9">VCCO_MIO1_501</text>
<text x="185.7" y="102.6">VCCO_MIO1_501</text>
<text x="185.7" y="104.3">VCCO_MIO1_501</text>
<text x="185.7" y="106.1">VCCO_MIO1_501</text>
<text x="185.7" y="107.8">VCCO_MIO1_501</text>
<text x="212.4" y="107.8">PS_MIO33_501</text>
<text x="212.4" y="106.1">PS_MIO32_501</text>
<text x="212.4" y="104.3">PS_MIO31_501</text>
<text x="212.4" y="102.6">PS_MIO30_501</text>
<text x="185.7" y="111.3">PS_MIO_VREF_501</text>
<text x="212.4" y="113">PS_MIO36_501</text>
<text x="212.4" y="111.3">PS_MIO35_501</text>
<text x="212.4" y="109.5">PS_MIO34_501</text>
<text x="185.7" y="119.9">PS_MIO16_501</text>
<text x="185.7" y="114.7">PS_SRST_B_501</text>
<text x="212.4" y="119.9">PS_MIO40_501</text>
<text x="212.4" y="118.2">PS_MIO39_501</text>
<text x="212.4" y="116.4">PS_MIO38_501</text>
<text x="212.4" y="114.7">PS_MIO37_501</text>
<text x="185.7" y="125.1">PS_MIO19_501</text>
<text x="185.7" y="123.3">PS_MIO18_501</text>
<text x="185.7" y="121.6">PS_MIO17_501</text>
<text x="212.4" y="125.1">PS_MIO43_501</text>
<text x="212.4" y="123.3">PS_MIO42_501</text>
<text x="212.4" y="121.6">PS_MIO41_501</text>
<text x="54.5" y="132">#MR</text>
<text x="63.2" y="132">VDD</text>
<text x="185.7" y="132">PS_MIO23_501</text>
<text x="185.7" y="130.2">PS_MIO22_501</text>
<text x="185.7" y="128.5">PS_MIO21_501</text>
<text x="185.7" y="126.8">PS_MIO20_501</text>
<text x="212.4" y="132">PS_MIO47_501</text>
<text x="212.4" y="130.2">PS_MIO46_501</text>
<text x="212.4" y="128.5">PS_MIO45_501</text>
<text x="212.4" y="126.8">PS_MIO44_501</text>
<text x="54.5" y="137.2">GND</text>
<text x="60.4" y="137.2">#RESET</text>
<text x="185.7" y="137.2">PS_MIO26_501</text>
<text x="185.7" y="135.4">PS_MIO25_501</text>
<text x="185.7" y="133.7">PS_MIO24_501</text>
<text x="212.4" y="137.2">PS_MIO50_501</text>
<text x="212.4" y="135.4">PS_MIO49_501</text>
<text x="212.4" y="133.7">PS_MIO48_501</text>
<text x="185.7" y="142.3">PS_MIO29_501</text>
<text x="185.7" y="140.6">PS_MIO28_501</text>
<text x="185.7" y="138.9">PS_MIO27_501</text>
<text x="212.4" y="142.3">PS_MIO53_501</text>
<text x="212.4" y="140.6">PS_MIO52_501</text>
<text x="212.4" y="138.9">PS_MIO51_501</text>
</g>
<g font-size="1.2">
<text x="29.1" y="1.3">5</text>
<text x="83.6" y="1.3">4</text>
<text x="138.2" y="1.3">3</text>
<text x="192.8" y="1.3">2</text>
<text x="247.4" y="1.3">1</text>
<text x=".5" y="28.3">D</text>
<text x="275.1" y="28.3">D</text>
<text x=".5" y="79.2">C</text>
<text x="275.1" y="79.2">C</text>
<text x=".5" y="130.2">B</text>
<text x="275.1" y="130.2">B</text>
<text x=".5" y="181.1">A</text>
<text x="275.1" y="181.1">A</text>
<text x="29.1" y="206.8">5</text>
<text x="83.6" y="206.8">4</text>
<text x="138.2" y="206.8">3</text>
<text x="192.8" y="206.8">2</text>
<text x="247.4" y="206.8">1</text>
</g>
</svg>
